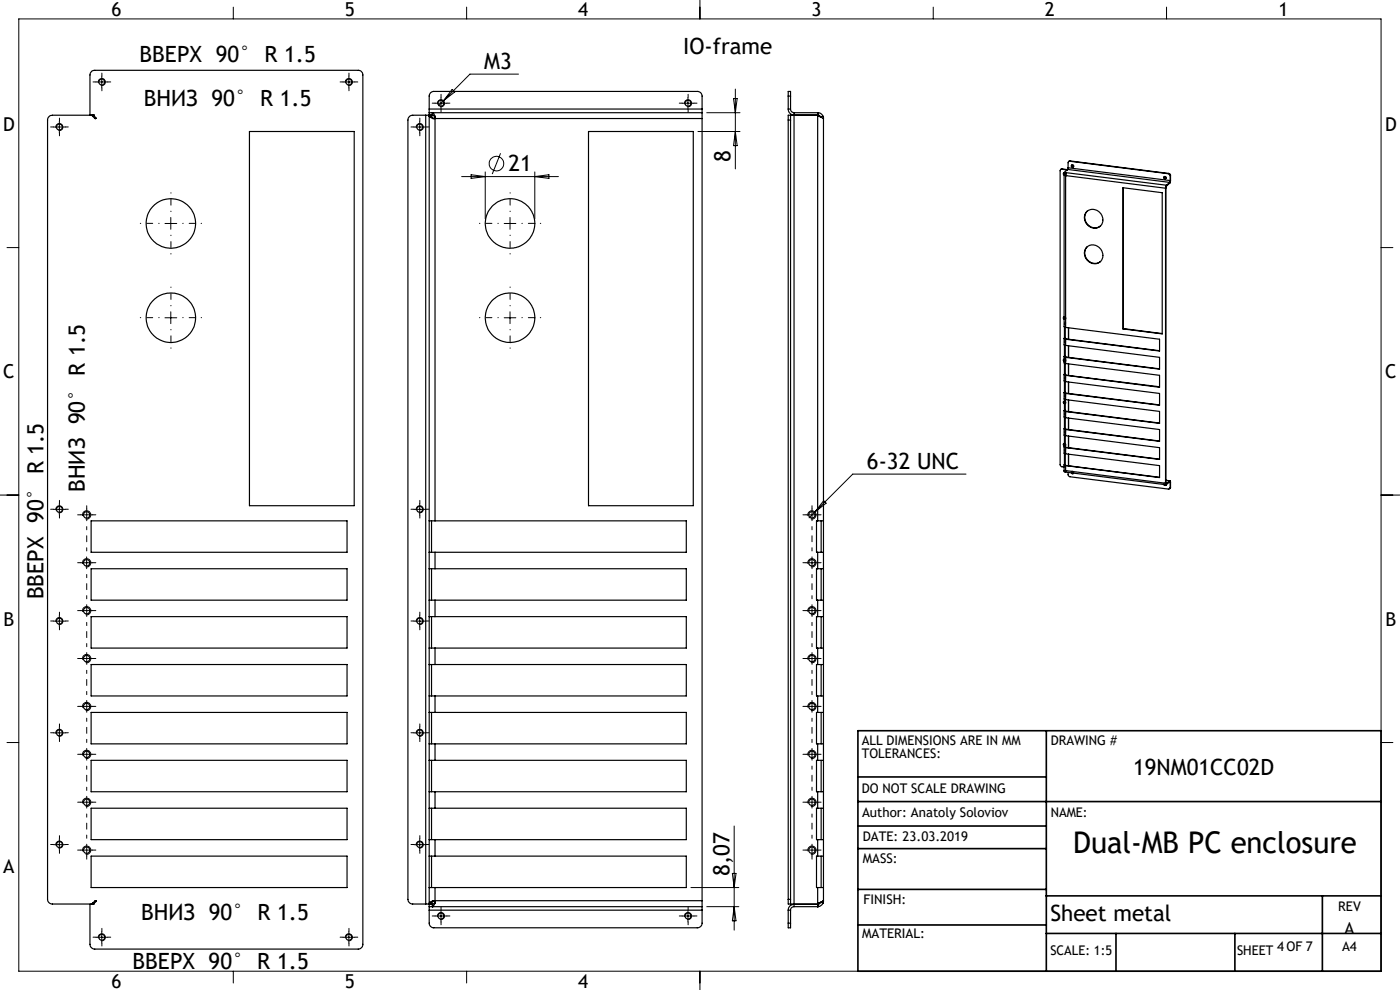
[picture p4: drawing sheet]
<svg xmlns="http://www.w3.org/2000/svg" width="297mm" height="210mm" viewBox="0 0 297 210" stroke-linecap="round" stroke-linejoin="round" font-family="sans-serif">
<g fill="none" stroke="#000" stroke-width=".21">
<path d="M4 4h289v202h-289zM20.4 17.4h2.5M20.9 17.6a.75 .75 0 0 1 .6-.9 .75 .75 0 0 1 .9 .8 .75 .75 0 0 1-1 .6M21.6 16.1v2.6M49.5 1.5v2.5M72.8 17.4h2.4M73.3 17.6a.76 .76 0 0 1 .6-1 .76 .76 0 0 1 .9 .9 .76 .76 0 0 1-1 .6M74 16.1v2.6M95.9 19l.6 .5-2.4 1.9zM99 1.5v2.5M110 15.7h-10.3l-5.6 5.7M148.5 0v4"/>
<path d="M156 18.9v16.9M198 1.5v2.5M247.5 1.5v2.5M11.4 26.9h2.5M11.9 27.2a.75 .75 0 0 1 .6-1 .75 .75 0 0 1 .9 .8 .75 .75 0 0 1-1 .7M12.6 25.7v2.5M87.8 26.9h2.5M88.3 27.2a.75 .75 0 0 1 .7-1 .75 .75 0 0 1 .8 .8 .75 .75 0 0 1-.9 .7M89 25.7v2.5M92.3 21.9h2.5M92.8 22.1a.76 .76 0 0 1 .7-.9 .76 .76 0 0 1 .8 .8 .76 .76 0 0 1-1 .6M93.6 20.7v2.4"/>
<path d="M94.1 21.4l-1.1 1M97.9 37.5h20.6M99.9 37.1l3 .4-3 .3zM102.9 36.5v9.9M106.2 32.5l-1.8 4.4M113.5 36.5v9.9M113.5 37.5l3-.4v.7zM144.7 21.9h2.5M145.2 22.1a.76 .76 0 0 1 .7-.9 .76 .76 0 0 1 .8 .8 .76 .76 0 0 1-.9 .6M145.9 20.7v2.4M148.1 27.9h8.9M149.9 23.9h7.1"/>
<path d="M155.6 20.9h.8l-.4 3zM156 27.9l.4 3h-.8zM1.5 52.5h2.5M35 47.4h2.5M36.2 46.1v2.5M107 47.4h2.4M108.2 46.1v2.5M293 52.5h2.5M35 67.4h2.5M36.2 66.1v2.5M107 67.4h2.4M108.2 66.1v2.5"/>
<path d="M225.9 72.1a.38 .38 0 0 1-.1 .6zM226 68.3a.39 .39 0 0 1-.2 .6zM226 75.9l.1 .4-.2 .3zM226 79.8a.39 .39 0 0 1-.2 .6zM225.9 83.6a.38 .38 0 0 1-.1 .6zM226 87.4l.1 .4-.2 .3-.1-.3zM226 91.3l.1 .3-.2 .3zM226 95.1l.1 .4-.2 .3zM0 105h4M11.4 108h2.5M11.9 108.2a.74 .74 0 0 1 .6-.9 .74 .74 0 0 1 .8 .8 .74 .74 0 0 1-.9 .7M12.6 106.8v2.5"/>
<path d="M17.1 119.4h2.5M17.5 109.5a.88 .88 0 0 1 .8-1.2 .88 .88 0 0 1 .9 1 .88 .88 0 0 1-1 .8M17.5 119.6a.88 .88 0 0 1 .8-1.1 .88 .88 0 0 1 .9 .9 .88 .88 0 0 1-1 .8M18.4 118.1v2.5M87.8 108h2.5M88.3 108.2a.74 .74 0 0 1 .7-.9 .74 .74 0 0 1 .8 .8 .74 .74 0 0 1-.9 .7M89 106.8v2.5M171 119.4h2.5M171.4 109.5a.87 .87 0 0 1 .8-1.1 .87 .87 0 0 1 .9 .9 .87 .87 0 0 1-1.1 .8M171.4 119.6a.87 .87 0 0 1 .8-1.1 .87 .87 0 0 1 .9 1 .87 .87 0 0 1-1.1 .7M172.3 118.1v2.5M174.7 106.2l.6 .5-2.4 1.9z"/>
<path d="M204.9 100.6h-24l-9.3 9.2M293 105h4M11.4 131.8h2.5M11.9 131.9a.74 .74 0 0 1 .6-.9 .74 .74 0 0 1 .8 .8 .74 .74 0 0 1-.9 .7M12.6 130.5v2.5M17.5 129.8a.88 .88 0 0 1 .8-1.1 .88 .88 0 0 1 .9 .9 .88 .88 0 0 1-1 .8M17.5 139.9a.88 .88 0 0 1 .8-1.1 .88 .88 0 0 1 .9 .9 .88 .88 0 0 1-1 .8M87.8 131.8h2.5M88.3 131.9a.74 .74 0 0 1 .7-.9 .74 .74 0 0 1 .8 .8 .74 .74 0 0 1-.9 .7M89 130.5v2.5M171.4 129.8a.87 .87 0 0 1 .8-1.1 .87 .87 0 0 1 .9 .9 .87 .87 0 0 1-1.1 .8M171.4 139.9a.87 .87 0 0 1 .8-1.1 .87 .87 0 0 1 .9 1 .87 .87 0 0 1-1.1 .7"/>
<path d="M1.5 157.5h2.5M11.4 155.5h2.5M11.9 155.6a.74 .74 0 0 1 .6-.9 .74 .74 0 0 1 .8 .8 .74 .74 0 0 1-.9 .7M12.6 154.2v2.5M17.5 150.1a.88 .88 0 0 1 .8-1.1 .88 .88 0 0 1 .9 .9 .88 .88 0 0 1-1 .8M87.8 155.5h2.5M88.3 155.6a.74 .74 0 0 1 .7-.9 .74 .74 0 0 1 .8 .8 .74 .74 0 0 1-.9 .7M89 154.2v2.5M171.4 150.1a.87 .87 0 0 1 .8-1.1 .87 .87 0 0 1 .9 .9 .87 .87 0 0 1-1.1 .8M293 157.5h2.5M11.4 179.2h2.5M11.9 179.3a.74 .74 0 0 1 .6-.9 .74 .74 0 0 1 .8 .8 .74 .74 0 0 1-.9 .7"/>
<path d="M12.6 177.9v2.5M17.5 160.3a.88 .88 0 0 1 .8-1.2 .88 .88 0 0 1 .9 1 .88 .88 0 0 1-1 .8M17.5 170.4a.88 .88 0 0 1 .8-1.1 .88 .88 0 0 1 .9 .9 .88 .88 0 0 1-1 .8M87.8 179.2h2.5M88.3 179.3a.74 .74 0 0 1 .7-.9 .74 .74 0 0 1 .8 .8 .74 .74 0 0 1-.9 .7M89 177.9v2.5M155.8 175.2v22.1M171.4 160.3a.87 .87 0 0 1 .8-1.1 .87 .87 0 0 1 .9 .9 .87 .87 0 0 1-1.1 .8M171.4 170.4a.87 .87 0 0 1 .8-1.1 .87 .87 0 0 1 .9 1 .87 .87 0 0 1-1.1 .7M17.5 180.6a.88 .88 0 0 1 .8-1.1 .88 .88 0 0 1 .9 .9 .88 .88 0 0 1-1 .8M20.4 198.8h2.5M20.9 199a.74 .74 0 0 1 .6-.9 .74 .74 0 0 1 .8 .8 .74 .74 0 0 1-.9 .6"/>
<path d="M21.6 197.5v2.6M72.8 198.8h2.4M73.3 199a.75 .75 0 0 1 .6-.9 .75 .75 0 0 1 .8 .8 .75 .75 0 0 1-.9 .6M74 197.5v2.6M92.3 194.3h2.5M92.8 194.5a.76 .76 0 0 1 .7-.9 .76 .76 0 0 1 .8 .8 .76 .76 0 0 1-1 .6M93.6 193.1v2.5M144.7 194.3h2.5M145.2 194.5a.76 .76 0 0 1 .7-.9 .76 .76 0 0 1 .8 .8 .76 .76 0 0 1-.9 .6M145.9 193.1v2.5M146.6 188.3h10.1M149.9 192.3h6.8"/>
<path d="M155.4 185.3h.7l-.3 3zM155.8 192.3l.3 3h-.7zM171.4 180.6a.87 .87 0 0 1 .8-1.1 .87 .87 0 0 1 .9 .9 .87 .87 0 0 1-1.1 .8M49.5 206v2.5M99 206v2.5M148.5 206v4"/>
<circle cx="105.3" cy="34.7" r="1.54"/>
<circle cx="225.8" cy="36.9" r=".29"/>
<circle cx="227.5" cy="35.2" r=".28"/>
<circle cx="247.1" cy="37.7" r=".28"/>
<circle cx="225.8" cy="76.4" r=".29"/>
<circle cx="225.8" cy="67.5" r=".29"/>
<circle cx="225.8" cy="85.4" r=".29"/>
<circle cx="225.8" cy="94.3" r=".29"/>
<circle cx="227.5" cy="100.3" r=".28"/>
<circle cx="247.1" cy="102.7" r=".28"/>
</g>
<g fill="none" stroke="#000" stroke-width=".35">
<path d="M182 155h111v51h-111zM222 155v51M182 170h111M182 164.8h40M182 175.2h40M182 196.2h40M182 188.7h40M182 180h40M222 190h71M222 198h71M236.7 198v8M262 198v8"/>
<path d="M280.5 190v16"/>
</g>
<g fill="none" stroke="#000" stroke-width=".21" stroke-dasharray="15.2 1.3 1.3 1.3" stroke-dashoffset="15.1">
<path d="M33.8 47.4h-4M36.3 44.9v-4M36.3 49.9v4M38.8 47.4h4M105.7 47.4h-4M108.2 44.9v-4M108.2 49.9v4M110.7 47.4h4M33.8 67.4h-4M36.3 64.9v-4M36.3 69.9v4M38.8 67.4h4"/>
<path d="M105.7 67.4h-4M108.2 64.9v-4M108.2 69.9v4M110.7 67.4h4"/>
</g>
<g fill="none" stroke="#000" stroke-width=".21" stroke-dasharray="15.2 1.3 1.3 1.3">
<path d="M20.4 17.4h-.7M21.6 16.1v-.6M21.6 18.6v.7M22.9 17.4h.6M72.8 17.4h-.6M74 16.1v-.6M74 18.6v.7M75.3 17.4h.6M11.4 26.9h-.7M12.6 25.7v-.6M12.6 28.2v.6M13.9 26.9h.6"/>
<path d="M87.8 26.9h-.6M89.1 25.7v-.6M89.1 28.2v.6M90.3 26.9h.6M92.3 21.9h-.6M93.6 20.6v-.6M93.6 23.1v.7M94.8 21.9h.6M144.7 21.9h-.6M146 20.6v-.6M146 23.1v.7M147.2 21.9h.7"/>
<path d="M11.4 108h-.7M12.6 106.8v-.7M12.6 109.3v.6M13.9 108h.6M17.1 119.4h-.6M17.1 109.2h-.6M18.4 109.2v-1.2M18.4 109.2h-1.3M18.4 109.2v1.3M18.4 109.2h1.2M18.4 108v-.7M19.6 119.4h.7"/>
<path d="M19.6 109.2h.7M87.8 108h-.6M89.1 106.8v-.7M89.1 109.3v.6M90.3 108h.6M171 119.4h-.7M171 109.2h-.7M172.3 109.2v-1.2M172.3 109.2h-1.3M172.3 109.2v1.3M172.3 109.2h1.2M172.3 108v-.7"/>
<path d="M173.5 119.4h.7M173.5 109.2h.7M11.4 131.7h-.7M12.6 130.5v-.6M12.6 133v.6M13.9 131.7h.6M17.1 129.5h-.6M17.1 139.7h-.6M18.4 129.5v-1.2M18.4 129.5h-1.3M18.4 129.5v1.3M18.4 129.5h1.2"/>
<path d="M18.4 139.7v-1.3M18.4 139.7h-1.3M18.4 139.7v1.2M18.4 139.7h1.2M19.6 129.5h.7M19.6 139.7h.7M87.8 131.7h-.6M89.1 130.5v-.6M89.1 133v.6M90.3 131.7h.6M171 129.5h-.7M171 139.7h-.7"/>
<path d="M172.3 129.5v-1.2M172.3 129.5h-1.3M172.3 129.5v1.3M172.3 129.5h1.2M172.3 139.7v-1.3M172.3 139.7h-1.3M172.3 139.7v1.2M172.3 139.7h1.2M173.5 129.5h.7M173.5 139.7h.7M11.4 155.4h-.7M12.6 154.2v-.6"/>
<path d="M12.6 156.7v.6M13.9 155.4h.6M17.1 149.8h-.6M18.4 149.8v-1.2M18.4 149.8h-1.3M18.4 149.8v1.3M18.4 149.8h1.2M19.6 149.8h.7M87.8 155.4h-.6M89.1 154.2v-.6M89.1 156.7v.6M90.3 155.4h.6"/>
<path d="M171 149.8h-.7M172.3 149.8v-1.2M172.3 149.8h-1.3M172.3 149.8v1.3M172.3 149.8h1.2M173.5 149.8h.7M11.4 179.1h-.7M12.6 177.9v-.6M13.9 179.1h.6M17.1 160h-.6M17.1 170.2h-.6M18.4 160v-1.2"/>
<path d="M18.4 160h-1.3M18.4 160v1.3M18.4 160h1.2M18.4 170.2v-1.3M18.4 170.2h-1.3M18.4 170.2v1.2M18.4 170.2h1.2M19.6 160h.7M19.6 170.2h.7M87.8 179.1h-.6M89.1 177.9v-.6M90.3 179.1h.6"/>
<path d="M171 160h-.7M171 170.2h-.7M172.3 160v-1.2M172.3 160h-1.3M172.3 160v1.3M172.3 160h1.2M172.3 170.2v-1.3M172.3 170.2h-1.3M172.3 170.2v1.2M172.3 170.2h1.2M173.5 160h.7M173.5 170.2h.7"/>
<path d="M12.6 180.4v.6M17.1 180.3h-.6M18.4 180.3v-1.2M18.4 180.3h-1.3M18.4 180.3v1.3M18.4 180.3h1.2M18.4 181.6v.6M19.6 180.3h.7M20.4 198.8h-.7M21.6 197.5v-.6M22.9 198.8h.6M72.8 198.8h-.6"/>
<path d="M74 197.5v-.6M75.3 198.8h.6M89.1 180.4v.6M92.3 194.3h-.6M93.6 193v-.6M93.6 195.5v.7M94.8 194.3h.6M144.7 194.3h-.6M146 193v-.6M146 195.5v.7M147.2 194.3h.7M171 180.3h-.7"/>
<path d="M172.3 180.3v-1.2M172.3 180.3h-1.3M172.3 180.3v1.3M172.3 180.3h1.2M172.3 181.6v.6M173.5 180.3h.7M21.6 200v.7M74 200v.7"/>
</g>
<g fill="none" stroke="#000" stroke-width=".21" stroke-dasharray="15.2 1.3 1.3 1.3" stroke-dashoffset="14.6">
<path d="M18.4 116.9v-5.2M172.3 116.9v-5.2M18.4 137.2v-5.2M18.4 127v-5.1M172.3 137.2v-5.2M172.3 127v-5.1M18.4 157.5v-5.2M18.4 147.3v-5.1M172.3 157.5v-5.2M172.3 147.3v-5.1M18.4 177.8v-5.1M18.4 167.7v-5.2"/>
<path d="M172.3 177.8v-5.1M172.3 167.7v-5.2"/>
</g>
<g fill="none" stroke="#000" stroke-width=".25">
<path d="M19.6 24.6h.1M19.8 24.4l.6 .7h-.3l-.5-.7h-8.5l-.6 .3-.4 .6v165.6l.3 .6 .6 .3h8.6v-.2M19.8 24.4h.1M19.8 24.4h-.7v-8.5l.4-.8 .5-.2h56.1l.5 .2 .3 .4 .1 184.8a1.02 1.02 0 0 1-1 1h-56l-.7-.4-.2-.6v-8.5h.7M52.9 27.9h22.2v79.4h-22.2zM90.3 24.4h1.2v.2M90.3 24.4l-3 .1-.6 .3-.2 .7v165.3l.2 .6 .6 .3 3 .1M90.3 24.4v167.4M91.1 24.6h.1M91.1 23.1v.8M91.1 23.1v-2.8l.2-.6 .6-.3h56.2l.6 .3 .2 .6v2.8M91.1 24.4h.7"/>
<path d="M91.1 23.9h57.8M91.1 23.9v167.9M91.1 24.6h.4M91.1 23.1h57.8M91.5 24.6l-.4 .1 .7 .4M91.5 24.6l.5 .5M91.7 23.9h.1M91.7 23.9v.5M91.8 24.4v-.5l.5 .8M91.8 24.4l.5 .5M91.8 25.1h.5v85.4M91.8 25.1h.2"/>
<path d="M92 25.1h.1M92.3 24.7v.4h56.6M92.3 24.7v.2M92.3 24.9h.1M124.8 27.9h22.3v79.4h-22.3zM148.9 23.9v1.2M148.9 23.1v.8M148.9 25.1v166M167.2 20.4v-1h.5v1M167.2 23.1l.2 .8 .3 .3 .6 .2h5.2M167.2 23.1h.5M167.2 25.5h.5"/>
<path d="M167.2 20.4v2.7M167.2 25.5v165.3M167.2 20.4h.5M167.7 24.4v1.1M167.7 24.4h-.5v1.1M167.7 24.4h5.8M167.7 23.1l.2 .5 .6 .3M167.7 20.4v2.7M167.7 25.5v165.3M168.5 23.9h5M168.5 23.9v167.9M173.5 24.6h.1"/>
<path d="M173.5 24.6l1.2 .5M173.5 24.4h.1M173.5 23.9h.1M173.5 23.9v86.6M173.5 24.4l.4 .1 .2 .4 .5-.2M173.5 23.9a1.19 1.19 0 0 1 1.1 .8M173.5 23.9v.5M174.6 24.7v166.9M225.3 35.9h-.3l-.1 .3v62.4l.3 .4 .5 .1M225.3 35.9l1 .1M225.4 35.8l-.4 .2M225.4 35.8l-.1 .1"/>
<path d="M225.4 35.8l1 .2M225.7 36.7v.3M225.7 37v32.3l.4 .2M225.8 36.8h.1M225.8 36.9l.1 .3M225.8 36.7a.22 .22 0 0 0-.2 .2 .22 .22 0 0 0 .1 .2M225.8 36.6h.2M225.8 36.6v.3M225.8 36.9h.2M225.8 36.8h.2M225.8 36.8l.2 .1M225.9 37.2h.2"/>
<path d="M226 36.9v.3M226 36.9h.1M226 36.8v.2M226 36.8h.1M226 36.6l.1 .6M226 36.6h.1M226 37.2h.1M226 36.6l21.4 2.7M226 36.6v.2M226 37.2h-.1M226.1 37.2h.1M226.1 37.2l21.2 2.7"/>
<path d="M226.1 37.2v32.3M226.3 36h.1M226.3 36v.1M226.4 36h.1M226.4 36h-.1M226.5 35.9l-.7 .7M226.5 35.9l21.6 2.8M226.6 35.6l-.1 .3M226.6 35.6l21.6 2.7M227 34.2l-.4 .3v1.1M227 34.2l20.9 2.7M227 34.1l-.3 .2"/>
<path d="M227 34.1v.1M227 34.1l20.9 2.7M227.4 35a.24 .24 0 0 0 0 .3 .24 .24 0 0 0 .3 .1M238.2 39.8l8.4 1.1v29.9l-8.4-1zM238.3 39.9v29.8M247 37.5a.24 .24 0 0 0 0 .3 .24 .24 0 0 0 .3 0M247.3 39.9v62.6M247.3 39.9h.1M247.3 39.9v62.5M247.4 39.3l-.1 .6M247.4 39.5l-.1 .4M247.4 39.3v.2"/>
<path d="M247.9 36.9l.3 .2v.2M247.9 36.8l.4 .2v.2M247.9 36.8v.1M248.1 38.7l-.7 .6M248.1 38.9l-.7 .6M248.1 38.7v.2M248.2 38.3l-.1 .4M248.2 37.3v1M248.3 38.2l-.2 .7M248.3 37.2l-.1 .1M248.3 38.2l-.1 .1M248.3 37.2v1"/>
<path d="M230.4 45a2.1 2.1 0 0 1 3 .2 2.1 2.1 0 0 1-.1 2.9 2.17 2.17 0 0 1-2.7-.4 2.17 2.17 0 0 1-.2-2.7zM230.6 52.3a2.08 2.08 0 0 1 3 .6 2.08 2.08 0 0 1-.6 2.9 2.15 2.15 0 0 1-2.5-.8 2.15 2.15 0 0 1 .1-2.7zM230.6 44.8a2.12 2.12 0 0 0 .1 2.8 2.12 2.12 0 0 0 2.7 .3M230.6 52.3a2.12 2.12 0 0 0 .1 2.8 2.12 2.12 0 0 0 2.7 .4M225.7 76.5v-.3l-.1 .1 .1 .4M225.7 67.6v-.3l-.1 .2 .1 .2M225.7 71.8v1.4l.4 .1M225.7 75.6v1.4l.4 .1M225.7 79.5v1.3l.4 .2M225.8 71.7l-.1 .2 .4 .1M225.8 75.6v.1l.3 .1M225.8 79.4l-.1 .1 .4 .1"/>
<path d="M225.8 71.7h.2M225.8 75.6h.2M225.8 79.4h.2M225.8 69.4v2.3M225.8 73.2v2.4M225.8 77v2.4M226 71.8l20 2.6M226 75.6l.1 .1 19.9 2.5M226 79.4l.1 .2 19.9 2.4M226 71.8v.1M226 75.6v.1M226 79.4v.1"/>
<path d="M226 69.4v2.3M226 73.3v2.3M226 77.1v2.3M226 71.7v.1M226 79.4h.1M226 75.6h.1M226.1 72v1.3M226.1 75.8v1.3M226.1 79.6v1.4M226.1 69.5l19.9 2.5v2.5l-19.9-2.5M226.1 73.3l19.9 2.5v2.5l-19.9-2.5M226.1 77.1l19.9 2.5v2.6l-19.9-2.6"/>
<path d="M226.7 69.5v2.5M226.7 73.4v2.4M226.7 77.2v2.4M238.3 69.7l-.1 .1M238.3 69.7l8.3 1.1M225.7 85.2l.1 .3M225.7 94.1l.1 .4M225.7 83.3v1.4l.4 .1M225.7 87.1v1.4l.4 .1M225.7 91v1.3l.4 .1M225.7 94.8v1.4l.4 .1M225.7 98.6v1.2"/>
<path d="M225.8 99.9h.1M225.8 99.8h.3M225.8 99.8h.1M225.8 99.8v.3h.2M225.8 99.9h.2M225.8 99.8l.2 .1M225.8 85.2a.23 .23 0 0 0-.2 .2 .23 .23 0 0 0 .2 .2M225.8 94.1a.23 .23 0 0 0-.2 .2 .23 .23 0 0 0 .2 .2M225.8 83.2l-.1 .2 .4 .1M225.8 90.9l-.1 .1 .4 .1M225.8 94.7v.2l.3 .1M225.8 98.5v.2l.3 .1"/>
<path d="M225.8 83.2h.2M225.8 90.9h.2M225.8 80.9v2.3M225.8 84.7v2.4M225.8 88.5v2.4M225.8 92.3v2.4M225.8 96.2v2.3M225.8 94.7h.2M225.8 98.5l.2 .1M226 83.2l.1 .2 19.9 2.5M226 87.1l.1 .1 19.9 2.5M226 90.9l20 2.6"/>
<path d="M226 94.7l.1 .2 19.9 2.5M226 98.6l.1 .1 19.9 2.5M226 99.9h.1M226 83.2v.1M226 87.1v.1M226 90.9v.1M226 94.7v.1M226 98.6v.1M226 83.2h.1M226 87.1l-.3 .1 .4 .1M226 80.9v2.3M226 84.8v2.3"/>
<path d="M226 88.6v2.3M226 92.4v2.3M226 96.3v2.3M226 98.6h.1M226 94.7h.1M226 90.9h.1M226 87.1h.1M226 99.9v.2M226 99.8v.1M226.1 99.8l-.1 .3M226.1 99.8h.1M226.1 99.9h.1"/>
<path d="M226.1 83.5v1.3M226.1 87.3v1.3M226.1 91.1v1.3M226.1 95v1.3M226.1 98.8v1M226.1 81l19.9 2.5v2.5l-19.9-2.5M226.1 84.8l19.9 2.5v2.5l-19.9-2.5M226.1 88.6l19.9 2.5v2.5l-19.9-2.5M226.1 92.4l19.9 2.6v2.5l-19.9-2.5M226.1 96.3l19.9 2.5v2.5l-19.9-2.5M226.1 99.8l21.2 2.7M226.7 81v2.5"/>
<path d="M226.7 84.8v2.5M226.7 88.7v2.4M226.7 92.5v2.5M226.7 96.3v2.5M19.3 110.5h54.3v6.6h-54.3zM91.1 110.5h1.2M91.1 117.1h1.2M91.5 110.5v6.6M92.3 110.5h53.3v6.6h-53.3M92.3 117.1v3.5M173.5 110.5h1.2M173.5 117.1h1.2"/>
<path d="M173.5 110.5h-.3v6.6h.3M173.5 117.1v3.5M174.2 110.5v6.6M226 100.1l21.4 2.7M226.6 100.2v.7l.4 .2 20.9 2.6h.2l.1-.3M227.3 100.3l.2 .2 .3-.1M227.4 100.3l.3 .1M246.9 102.8l.3 .2 .1-.2M247.1 102.8l.2 .1M247.3 102.5v.3h.1M247.3 102.4l.1 .2M247.3 101.9l.9 .1"/>
<path d="M247.3 102.4v.1M247.3 101.9l.8 .1M247.4 102.6h.1M247.4 102.6v.2M248 102.3l.2 .1M248.1 102l.2 .1v.2M248.1 102.2l.1 .2M248.1 102v.2M248.1 102l-.7 .6M248.1 102.2l-.7 .6M248.2 102.4v1M248.3 103.4l-.2 .3"/>
<path d="M248.3 102.3v1.1M248.3 102.3l-.1 .1M248.3 103.4h-.1M19.3 120.6h54.3v6.7h-54.3zM19.3 130.8h54.3v6.7h-54.3zM91.1 137.5h1.2M91.1 127.3h1.2M91.1 130.8h1.2M91.1 120.6h1.2M91.5 120.6v6.7M91.5 130.8v6.7M92.3 120.6h53.3v6.7h-53.3"/>
<path d="M92.3 130.8h53.3v6.7h-53.3M92.3 127.3v3.5M92.3 137.5v3.5M173.5 130.8h1.2M173.5 127.3h1.2M173.5 120.6h1.2M173.5 137.5h1.2M173.5 120.6h-.3v6.7h.3M173.5 130.8h-.3v6.7h.3M173.5 127.3v3.5M173.5 137.5v3.5M174.2 120.6v6.7"/>
<path d="M174.2 130.8v6.7M19.3 141h54.3v6.6h-54.3zM19.3 151.1h54.3v6.7h-54.3zM91.1 157.8h1.2M91.1 147.6h1.2M91.1 151.1h1.2M91.1 141h1.2M91.5 141v6.6M91.5 151.1v6.7M92.3 151.1h53.3v6.7h-53.3M92.3 141h53.3v6.6h-53.3M92.3 147.6v3.5"/>
<path d="M92.3 157.8v3.5M173.5 147.6h1.2M173.5 151.1h1.2M173.5 157.8h1.2M173.5 141h1.2M173.5 151.1h-.3v6.7h.3M173.5 141h-.3v6.6h.3M173.5 147.6v3.5M173.5 157.8v3.5M174.2 141v6.6M174.2 151.1v6.7M19.3 161.3h54.3v6.6h-54.3z"/>
<path d="M19.3 171.4h54.3v6.7h-54.3zM91.1 178.1h1.2M91.1 167.9h1.2M91.1 171.4h1.2M91.1 161.3h1.2M91.5 161.3v6.6M91.5 171.4v6.7M92.3 171.4h53.3v6.7h-53.3M92.3 161.3h53.3v6.6h-53.3M92.3 167.9v3.5M92.3 178.1v3.5M173.5 171.4h1.2"/>
<path d="M173.5 167.9h1.2M173.5 178.1h1.2M173.5 161.3h1.2M173.5 171.4h-.3v6.7h.3M173.5 161.3h-.3v6.6h.3M173.5 167.9v3.5M173.5 178.1v3.5M174.2 161.3v6.6M174.2 171.4v6.7M19.3 181.6h54.3v6.7h-54.3zM19.6 191.6l.8-.5-.6 .7M19.6 191.6h.1"/>
<path d="M19.8 191.8h.1M90.3 191.8h.8M91.1 191.6h.1M91.1 188.3h1.2M91.1 181.6h1.2M91.1 192.3v.8M91.1 193.1v2.9l.2 .5 .6 .3h56.2l.6-.3 .2-.5v-2.9M91.1 192.3h57.8M91.1 191.6h.4M91.1 193.1h57.8M91.5 191.6h.1M91.5 191.6v.2h-.4"/>
<path d="M91.5 181.6v6.7M91.7 192.3h.1M91.7 191.8h-.6v.5M91.7 191.8v.5M91.8 191.8h-.1M91.8 191.1l-.5 .2-.2 .3M91.8 191.1h.2M92 191.1l-.5 .5M92.1 191.1h-.1M92.3 191.6l-.5 .7v-.5M92.3 188.3v2.8h-.5M92.3 191.4l-.5 .4"/>
<path d="M92.3 181.6h53.3v6.7h-53.3M92.3 191.4v.2M92.3 191.3v.1M148.9 191.1h-56.6v.5M148.9 191.1v1.2M148.9 192.3v.8M167.2 190.8v1h.5M167.2 195.8v1h.5v-1M167.2 193.1h.5M167.2 190.8h.5M167.2 193.1v2.7M167.2 195.8h.5"/>
<path d="M167.7 190.8v1M167.7 191.8h.8M167.7 193.1v2.7M168.5 191.8l-.9 .3-.3 .5-.1 .5M168.5 192.3l-.3 .1a.68 .68 0 0 0-.5 .7M168.5 191.8h5M168.5 192.3h5M168.5 191.8v.5M173.5 191.6h.1M173.5 188.3h1.2M173.5 181.6h1.2M173.5 191.8h.1"/>
<path d="M173.5 192.3h.1M173.5 181.6h-.3v6.7h.3M173.5 188.3v3.5M173.5 191.8v.5M174.2 181.6v6.7M174.6 191.6a1.37 1.37 0 0 1-1.1 .7M174.6 191.6l-.5-.2-.2 .3-.4 .1M174.7 191.1l-1.2 .5"/>
<circle cx="21.6" cy="17.4" r=".62"/>
<circle cx="74" cy="17.4" r=".63"/>
<circle cx="12.6" cy="27" r=".63"/>
<circle cx="89" cy="27" r=".63"/>
<circle cx="93.5" cy="21.9" r=".61"/>
<circle cx="146" cy="21.9" r=".61"/>
<circle cx="227.5" cy="35.2" r=".23"/>
<circle cx="247.1" cy="37.7" r=".24"/>
<circle cx="36.2" cy="47.4" r="5.2"/>
<circle cx="108.2" cy="47.4" r="5.3"/>
<circle cx="36.2" cy="67.4" r="5.2"/>
<circle cx="108.2" cy="67.4" r="5.3"/>
<circle cx="12.6" cy="108.1" r=".63"/>
<circle cx="18.4" cy="119.4" r=".68"/>
<circle cx="18.4" cy="109.2" r=".68"/>
<circle cx="89" cy="108" r=".63"/>
<circle cx="172.2" cy="109.2" r=".69"/>
<circle cx="172.2" cy="119.4" r=".69"/>
<circle cx="12.6" cy="131.8" r=".63"/>
<circle cx="18.4" cy="129.5" r=".68"/>
<circle cx="18.4" cy="139.7" r=".68"/>
<circle cx="89" cy="131.7" r=".63"/>
<circle cx="172.2" cy="129.5" r=".69"/>
<circle cx="172.2" cy="139.7" r=".69"/>
<circle cx="12.6" cy="155.5" r=".64"/>
<circle cx="18.4" cy="149.9" r=".68"/>
<circle cx="89" cy="155.4" r=".63"/>
<circle cx="172.2" cy="149.9" r=".69"/>
<circle cx="12.6" cy="179.1" r=".63"/>
<circle cx="18.4" cy="170.2" r=".68"/>
<circle cx="18.4" cy="160" r=".68"/>
<circle cx="89" cy="179.1" r=".63"/>
<circle cx="172.2" cy="170.2" r=".69"/>
<circle cx="172.2" cy="160" r=".69"/>
<circle cx="18.4" cy="180.3" r=".68"/>
<circle cx="21.6" cy="198.8" r=".62"/>
<circle cx="74" cy="198.8" r=".63"/>
<circle cx="93.5" cy="194.3" r=".62"/>
<circle cx="146" cy="194.3" r=".62"/>
<circle cx="172.2" cy="180.3" r=".69"/>
</g>
<text font-size="6.3" x="227.7" y="180.9">Dual-MB PC enclosure</text>
<g font-size="4.7">
<text x="144.9" y="11.6">IO-frame</text>
<text x="29.6" y="13.2">ВВЕРХ 90° R 1.5</text>
<text x="102.7" y="14.7">M3</text>
<text x="30.5" y="22.4">ВНИЗ 90° R 1.5</text>
<text x="155" y="34.4" transform="rotate(-90 155 34.4)">8</text>
<text x="107.9" y="36.3">21</text>
<text x="183.9" y="99.5">6-32 UNC</text>
<text x="18" y="104.3" transform="rotate(-90 18 104.3)">ВНИЗ 90° R 1.5</text>
<text x="9.2" y="127.1" transform="rotate(-90 9.2 127.1)">ВВЕРХ 90° R 1.5</text>
<text x="240.4" y="164.3">19NM01CC02D</text>
<text x="154.7" y="185.9" transform="rotate(-90 154.7 185.9)">8,07</text>
<text x="29.9" y="195.2">ВНИЗ 90° R 1.5</text>
<text x="222.8" y="195.3">Sheet metal</text>
<text x="28.1" y="205.6">ВВЕРХ 90° R 1.5</text>
</g>
<g font-size="4.1">
<text x="23.7" y="3.4">6</text>
<text x="73.2" y="3.4">5</text>
<text x="122.7" y="3.4">4</text>
<text x="172.2" y="3.4">3</text>
<text x="221.7" y="3.4">2</text>
<text x="271.2" y="3.4">1</text>
<text x=".7" y="27.8">D</text>
<text x="293.8" y="27.8">D</text>
<text x=".7" y="80.3">C</text>
<text x="293.9" y="80.3">C</text>
<text x=".7" y="132.8">B</text>
<text x="293.9" y="132.8">B</text>
<text x=".7" y="185.3">A</text>
<text x="23.7" y="209.6">6</text>
<text x="73.2" y="209.6">5</text>
<text x="122.7" y="209.6">4</text>
</g>
<text font-size="3.5" x="285.2" y="198.1">A</text>
<g font-size="2.8">
<text x="182.8" y="158">ALL DIMENSIONS ARE IN MM</text>
<text x="182.8" y="160.8">TOLERANCES:</text>
<text x="222.9" y="157.9">DRAWING #</text>
<text x="182.8" y="168.2">DO NOT SCALE DRAWING</text>
<text x="182.9" y="173.4">Author: Anatoly Soloviov</text>
<text x="222.9" y="173.4">NAME:</text>
<text x="183" y="178.4">DATE: 23.03.2019</text>
<text x="183" y="183.1">MASS:</text>
<text x="183.2" y="191.7">FINISH:</text>
<text x="283.9" y="193.3">REV</text>
<text x="182.9" y="198.9">MATERIAL:</text>
<text x="222.8" y="202.7">SCALE: 1:5</text>
<text x="262.4" y="202.7">SHEET</text>
<text x="270.9" y="201.7">4 OF 7</text>
<text x="284.7" y="201.7">A4</text>
</g>
</svg>
